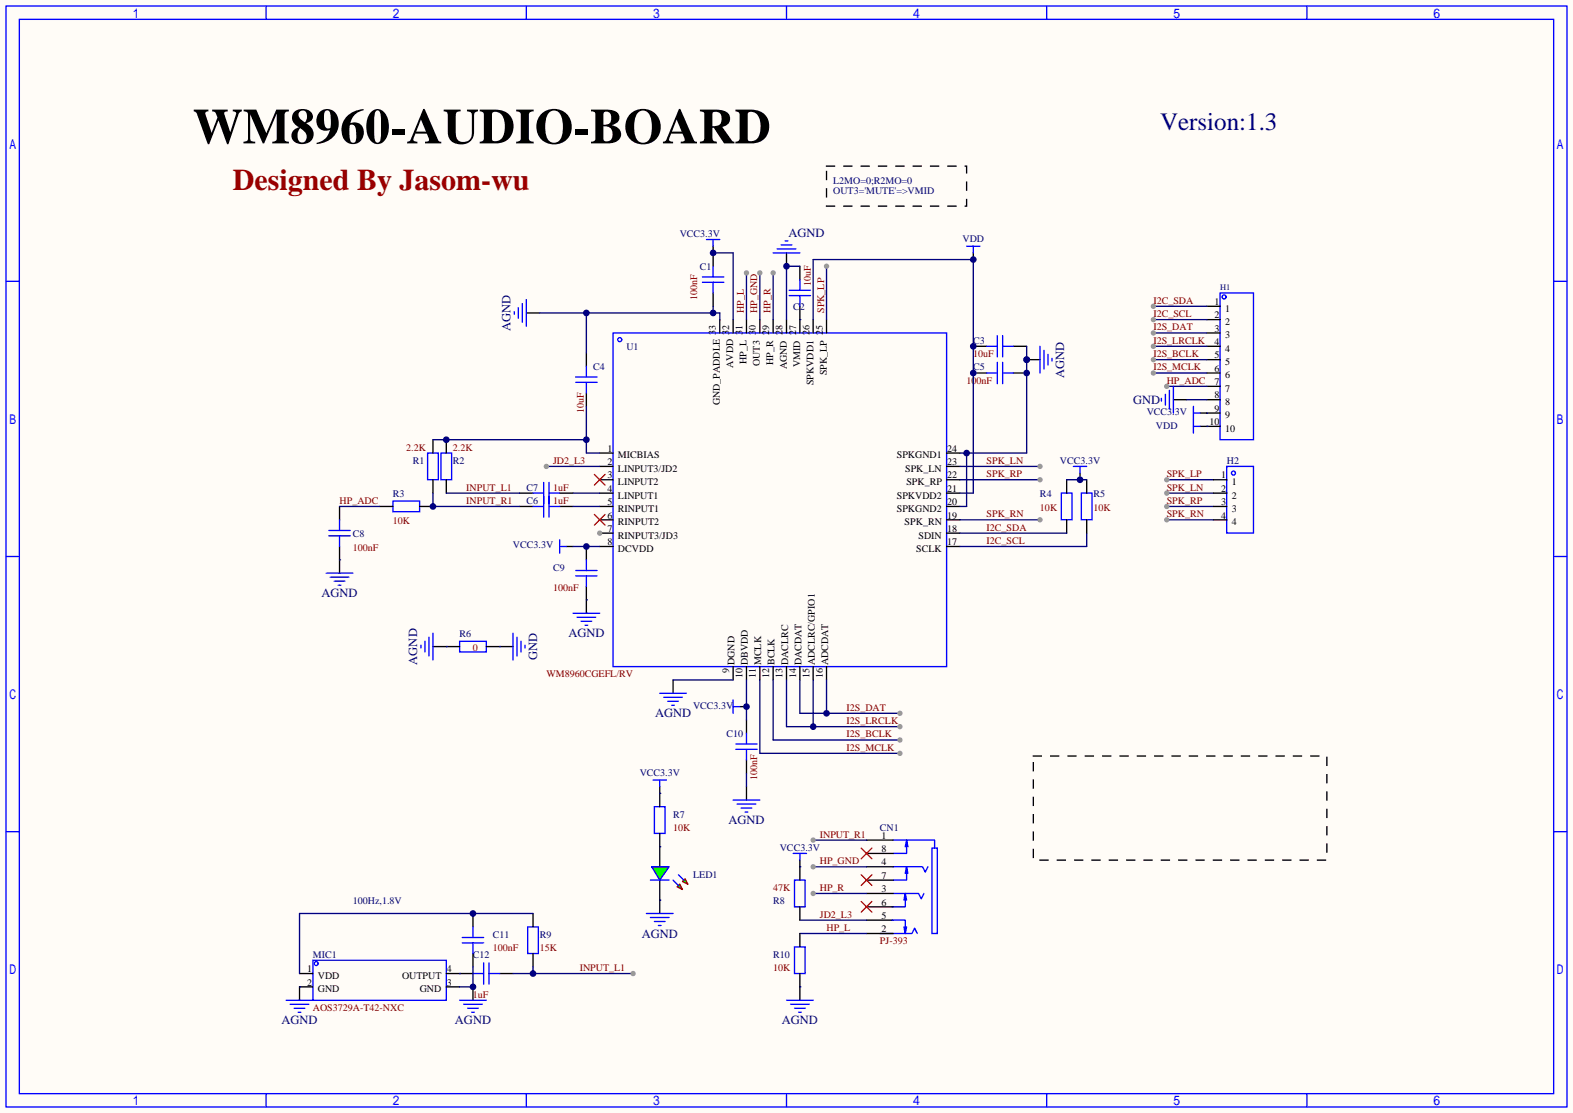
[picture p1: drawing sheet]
<svg xmlns="http://www.w3.org/2000/svg" width="299mm" height="212mm" viewBox="0 0 299 212" stroke-linecap="round" stroke-linejoin="round" font-family="sans-serif">
<path d="M0 0h299.5v211.8h-299.5z" fill="#fffcf7"/>
<g fill="none" stroke="#00f" stroke-width=".25">
<path d="M1.1 1.1h297.2v209.6h-297.2zM3.7 3.7h292.1v204.5h-292.1zM50.7 1.1v2.6M100.2 1.1v2.6M149.7 1.1v2.6M199.3 1.1v2.6M248.8 1.1v2.6M1.1 53.5h2.6M295.8 53.5h2.5M116.7 63.4h63.5v63.5h-63.5zM1.1 105.9h2.6M295.8 105.9h2.5"/>
<path d="M1.1 158.3h2.6M295.8 158.3h2.5M50.7 208.2v2.5M100.2 208.2v2.5M149.7 208.2v2.5M199.3 208.2v2.5M248.8 208.2v2.5"/>
<circle cx="118" cy="64.6" r=".38"/>
</g>
<path d="M114.2 86.2h2.5M114.2 88.8h2.5M114.2 91.3h2.5M114.2 93.9h2.5M114.2 96.4h2.5M114.2 98.9h2.5M114.2 101.5h2.5" fill="none" stroke="#000" stroke-width=".25"/>
<path d="M113.2 90.3l2 2M113.2 97.9l2 2M115.2 90.3l-2 2M115.2 97.9l-2 2" fill="none" stroke="#f00" stroke-width=".25"/>
<circle cx="114.2" cy="101.5" r=".51" fill="#999"/>
<g fill="none" stroke="#000" stroke-width=".25">
<path d="M100.2 59.6h2.5M135.8 46.9v3.8M135.8 55.8v2.5M111.6 67.2v2.5M111.6 74.8v2.5M137 60.8v2.6M139.6 60.8v2.6M142.1 60.8v2.6M144.7 60.8v2.6M147.2 60.8v2.6M149.7 60.8v2.6M152.3 60.8v2.6"/>
<path d="M154.8 60.8v2.6M157.4 60.8v2.6M82.4 83.7v2.5M82.4 91.3v2.6M85 83.7v2.5M85 91.3v2.6M180.2 98.9h2.6M180.2 96.4h2.6M180.2 93.9h2.6M180.2 91.3h2.6M180.2 88.8h2.6M180.2 86.2h2.6"/>
<path d="M114.2 104h2.5M180.2 104h2.6M180.2 101.5h2.6M139.6 126.9v2.5M142.1 126.9v2.5M144.7 126.9v2.5M147.2 126.9v2.5M149.7 126.9v2.5M152.3 126.9v2.5M154.8 126.9v2.5M157.4 126.9v2.5M57 185.3h2.6"/>
<path d="M57 187.8h2.6M85 185.3h2.5M85 187.8h2.5"/>
</g>
<g fill="none" stroke="#00f" stroke-width=".25">
<path d="M97.9 59.3v.5M98.7 58.5v2.1M99.4 57.8v3.5M100.2 57v5.1M133.7 52.7h4.1M133.7 53.7h4.1M135.8 50.7v2M135.8 53.7v2.1M109.6 72.8h4.1M109.6 71.8h4.1M111.6 69.7v2.1M111.6 72.8v2"/>
<path d="M81.4 86.2h2v5.1h-2zM83.9 86.2h2.1v5.1h-2.1zM59.6 182.8h25.4v7.6h-25.4z"/>
<circle cx="60.2" cy="183.4" r=".38"/>
</g>
<path d="M135.8 48.1h3.8v12.7" fill="none" stroke="#000080" stroke-width=".25"/>
<circle cx="135.8" cy="48.1" r=".63" fill="#000080"/>
<path d="M134.5 45.6h2.5M135.8 45.6v1.3" fill="none" stroke="#00f" stroke-width=".25"/>
<path d="M111.6 77.3v8.9h2.6M82.4 83.7h29.2" fill="none" stroke="#000080" stroke-width=".25"/>
<g fill="#000080">
<circle cx="111.6" cy="83.7" r=".63"/>
<circle cx="85" cy="83.7" r=".63"/>
</g>
<path d="M98.9 96.4h2.6M106.6 96.4h2.5M90 173.9v2.5M101.5 173.9v2.5M87.5 185.3h2.5M90 181.5v2.5M95.1 185.3h2.6M101.5 181.5v2.5" fill="none" stroke="#000" stroke-width=".25"/>
<g fill="none" stroke="#00f" stroke-width=".25">
<path d="M101.5 96.4h2M103.5 94.4v4M104.5 96.4h2.1M104.5 94.4v4M88 179.5h4.1M88 178.4h4.1M90 176.4v2M90 179.5v2M100.5 176.4h2v5.1h-2zM90 185.3h2.1M92.1 183.3v4M93.1 185.3h2"/>
<path d="M93.1 183.3v4"/>
</g>
<path d="M82.4 93.9v2.5h16.5M101.5 173.9h-44.5v11.4M87.5 185.3h.1M90 184v3.8h-2.5" fill="none" stroke="#000080" stroke-width=".25"/>
<circle cx="90" cy="173.9" r=".63" fill="#000080"/>
<path d="M157.4 31.6h26.6v7.6h-26.6z" fill="none" stroke="#000" stroke-width=".25" stroke-dasharray="1.5 1.8"/>
<path d="M149.7 48.1v2.6M57 187.8v2.6M90 187.8v2.6" fill="none" stroke="#000" stroke-width=".25"/>
<path d="M147.2 48.1h5.1M148 47.4h3.5M148.7 46.6h2M149.5 45.8h.5M54.5 190.4h5.1M55.2 191.1h3.6M56 191.9h2M56.8 192.7h.5" fill="none" stroke="#00f" stroke-width=".25"/>
<path d="M57 187.8h.1" fill="none" stroke="#000080" stroke-width=".25"/>
<circle cx="90" cy="187.8" r=".63" fill="#000080"/>
<g fill="none" stroke="#00f" stroke-width=".25">
<path d="M150.2 56.3h4.1M150.2 55.2h4.1M152.3 53.2v2M152.3 56.3v2M184 46.9h2.6M185.3 46.9v1.2M187.8 65.9h2.1M187.8 71h2.1M189.9 63.9v4M189.9 69v4M190.9 63.9v4M190.9 69v4"/>
<path d="M190.9 65.9h2M190.9 71h2M109.1 116.7h5.1M109.6 108.6h4.1M109.6 109.6h4.1M109.9 117.5h3.5M110.6 118.2h2M111.4 119h.5M111.6 106.6v2M111.6 109.6v2M87.5 122h5.1v2.1h-5.1zM97.7 120.5v5.1"/>
<path d="M98.4 121.3v3.5M99.2 122v2.1M99.9 122.8v.5M125.6 132h5.1M126.4 132.7h3.5M127.1 133.5h2.1M127.9 134.2h.5M142.1 139.6v2M139.6 152.3h5.1M140.1 142.6h4M140.1 141.6h4M140.3 153h3.6"/>
<path d="M141.1 153.8h2M141.9 154.6h.5M142.1 142.6v2.1M87.5 190.4h5.1M88.3 191.1h3.5M89 191.9h2.1M89.8 192.7h.5"/>
</g>
<g fill="none" stroke="#000" stroke-width=".25">
<path d="M152.3 50.7v2.5M152.3 58.3v2.5M185.3 48.1v1.3M185.3 65.9h2.5M185.3 71h2.5M192.9 65.9h2.6M192.9 71h2.6M111.6 104v2.6M111.6 111.6v5.1M85 123.1h2.5M92.6 123.1h5.1M128.1 129.4v2.6"/>
<path d="M142.1 137v2.6M142.1 144.7v2.5M142.1 149.7v2.6"/>
</g>
<path d="M154.8 60.8v-11.4h30.5v44.5h-2.5M95.1 123.1h.1M128.1 129.4h11.5" fill="none" stroke="#000080" stroke-width=".25"/>
<g fill="#000080">
<circle cx="185.3" cy="65.9" r=".63"/>
<circle cx="185.3" cy="71" r=".63"/>
<circle cx="185.3" cy="49.4" r=".63"/>
</g>
<path d="M195.5 65.9v20.3h-12.7M184 86.2v10.2h-1.2" fill="none" stroke="#000080" stroke-width=".25"/>
<g fill="#000080">
<circle cx="195.5" cy="68.5" r=".63"/>
<circle cx="195.5" cy="71" r=".63"/>
<circle cx="184" cy="86.2" r=".63"/>
</g>
<path d="M195.5 68.5h2.5" fill="none" stroke="#000" stroke-width=".25"/>
<circle cx="195.5" cy="68.5" r=".63" fill="#000080"/>
<path d="M198 65.9v5.1M198.8 66.7v3.5M199.5 67.4v2.1M200.3 68.2v.5" fill="none" stroke="#00f" stroke-width=".25"/>
<path d="M157.4 50.7v10.1" fill="none" stroke="#000080" stroke-width=".25"/>
<circle cx="157.4" cy="50.7" r=".51" fill="#999"/>
<path d="M182.8 88.8h15.2" fill="none" stroke="#000080" stroke-width=".25"/>
<circle cx="198" cy="88.8" r=".51" fill="#999"/>
<path d="M182.8 91.3h15.2" fill="none" stroke="#000080" stroke-width=".25"/>
<circle cx="198" cy="91.3" r=".51" fill="#999"/>
<path d="M206.9 101.5v2.5h-24.1M152.3 129.4v6.4h19M157.4 129.4v6.4" fill="none" stroke="#000080" stroke-width=".25"/>
<circle cx="157.4" cy="135.8" r=".63" fill="#000080"/>
<circle cx="171.3" cy="135.8" r=".51" fill="#999"/>
<path d="M149.7 129.4v8.9h21.6M154.8 129.4v8.9" fill="none" stroke="#000080" stroke-width=".25"/>
<circle cx="154.8" cy="138.3" r=".63" fill="#000080"/>
<circle cx="171.3" cy="138.3" r=".51" fill="#999"/>
<path d="M147.2 129.4v11.4h24.1" fill="none" stroke="#000080" stroke-width=".25"/>
<circle cx="171.3" cy="140.8" r=".51" fill="#999"/>
<path d="M144.7 129.4v14h26.6" fill="none" stroke="#000080" stroke-width=".25"/>
<circle cx="171.3" cy="143.4" r=".51" fill="#999"/>
<path d="M97.7 185.3h22.8M101.5 184v1.3" fill="none" stroke="#000080" stroke-width=".25"/>
<circle cx="101.5" cy="185.3" r=".63" fill="#000080"/>
<circle cx="120.5" cy="185.3" r=".51" fill="#999"/>
<path d="M98.9 93.9h2.6M106.6 93.9h2.5M125.6 161.2v3.8M125.6 167.5v3.8" fill="none" stroke="#000" stroke-width=".25"/>
<path d="M101.5 93.9h2M103.5 91.8v4.1M104.5 93.9h2.1M104.5 91.8v4.1M123.8 167.5h3.6" fill="none" stroke="#00f" stroke-width=".25"/>
<path d="M85 93.9h13.9" fill="none" stroke="#000080" stroke-width=".25"/>
<path d="M196.7 143.9h55.9v19.8h-55.9z" fill="none" stroke="#000" stroke-width=".25" stroke-dasharray="1.5 1.8"/>
<path d="M124.1 165h3.3l-1.8 2.5z" fill="#0f0" stroke="#00f" stroke-width=".25"/>
<g fill="#0f0" stroke="#a10000" stroke-width=".25">
<path d="M129.9 167.8l.5-.5 .5 1z"/>
<path d="M128.9 168.8l.5-.5 .5 1z"/>
</g>
<path d="M74.8 95.4h5.1v2h-5.1zM139.6 133.2v2.6M139.6 134.5h1.2M124.3 148.5h2.6M124.6 153.5h2v5.1h-2zM125.6 148.5v1.2M123.1 173.9h5M123.8 174.6h3.6M124.6 175.4h2M125.3 176.1h.6M128.1 167.5l1.1 1M129.2 166.5l1 1" fill="none" stroke="#00f" stroke-width=".25"/>
<path d="M79.9 96.4h2.5M140.8 134.5h1.3M125.6 149.7v3.8M125.6 158.6v2.6M125.6 171.3v2.6" fill="none" stroke="#000" stroke-width=".25"/>
<path d="M125.6 151h.1M125.6 161.2h.1M125.6 171.3h.1" fill="none" stroke="#000080" stroke-width=".25"/>
<circle cx="82.4" cy="96.4" r=".63" fill="#000080"/>
<path d="M64.6 96.4v2.5M72.3 96.4h2.5M64.6 104v5.1M107.8 104h1.3M82.4 123.1h2.6" fill="none" stroke="#000" stroke-width=".25"/>
<g fill="none" stroke="#00f" stroke-width=".25">
<path d="M64.6 98.9v2.1M62.1 109.1h5.1M62.6 102h4.1M62.6 101h4.1M62.9 109.9h3.5M63.6 110.6h2.1M64.4 111.4h.5M64.6 102v2M106.6 102.7v2.6M106.6 104h1.2M80.1 122.8v.5M80.9 122v2.1"/>
<path d="M81.7 121.3v3.5M82.4 120.5v5.1"/>
</g>
<path d="M64.6 96.4h7.7M64.6 106.6h.1M109.1 104h5.1M111.6 114.2h.1M85 123.1h.1" fill="none" stroke="#000080" stroke-width=".25"/>
<circle cx="111.6" cy="104" r=".63" fill="#000080"/>
<path d="M202.1 93.9h2v5h-2zM205.9 93.9h2v5h-2z" fill="none" stroke="#00f" stroke-width=".25"/>
<path d="M203.1 91.3v2.6M203.1 98.9v2.6M205.6 90v1.3M206.9 91.3v2.6M206.9 98.9v2.6" fill="none" stroke="#000" stroke-width=".25"/>
<path d="M203.1 91.3h3.8" fill="none" stroke="#000080" stroke-width=".25"/>
<circle cx="205.6" cy="91.3" r=".63" fill="#000080"/>
<g fill="none" stroke="#00f" stroke-width=".25">
<path d="M204.3 88.8h2.6M205.6 88.8v1.2M170.1 159.9h7.8v1.5M172.6 159.9l-.3 1.3M167.5 177.7h6.1l.5-1 .5 1M169.8 175.1h2.5v2.6l-.2-1.3M170.1 165h5.5l.5 1 .6-1M170.1 170.1h4.8l.5 1 .5-1M172.1 171.3l.2-1.2v2.5h-2.5M172.3 170.1l.3 1.2M172.6 165l-.3 1.2M172.6 176.4l-.3 1.3"/>
<path d="M172.8 166.2l-.2-1.2v2.5h-2.5M172.8 161.2l-.2-1.3v2.5h-2.5M177.4 161.4h1v16.3h-1z"/>
</g>
<path d="M165 159.9h5.1M165 167.5h5.1M165 165h5.1M165 170.1h5.1M165 172.6h5.1M165 177.7h5.1M165 175.1h5.1M165 162.4h5.1" fill="none" stroke="#000" stroke-width=".25"/>
<path d="M164 166.5l2 2M164 171.6l2 2M164 161.4l2 2M166 166.5l-2 2M166 171.6l-2 2M166 161.4l-2 2" fill="none" stroke="#f00" stroke-width=".25"/>
<path d="M154.8 159.9h10.2" fill="none" stroke="#000080" stroke-width=".25"/>
<circle cx="154.8" cy="159.9" r=".51" fill="#999"/>
<path d="M154.8 170.1h10.2" fill="none" stroke="#000080" stroke-width=".25"/>
<circle cx="154.8" cy="170.1" r=".51" fill="#999"/>
<path d="M152.3 177.7h12.7M154.8 165h10.2" fill="none" stroke="#000080" stroke-width=".25"/>
<circle cx="154.8" cy="165" r=".51" fill="#999"/>
<path d="M222.1 91.3h8.9M152.3 165h.1M152.3 175.1h12.7M152.3 187.8h.1" fill="none" stroke="#000080" stroke-width=".25"/>
<path d="M151 162.4h2.5M151.3 167.5h2v5.1h-2zM152.3 162.4v1.3M149.7 190.4h5.1M150.5 191.1h3.6M151.3 180.2h2v5.1h-2zM151.3 191.9h2M152 192.7h.5" fill="none" stroke="#00f" stroke-width=".25"/>
<path d="M152.3 163.7v3.8M152.3 172.6v2.5M152.3 177.7v2.5M152.3 185.3v5.1" fill="none" stroke="#000" stroke-width=".25"/>
<circle cx="222.1" cy="91.3" r=".51" fill="#999"/>
<path d="M222.1 93.9h8.9" fill="none" stroke="#000080" stroke-width=".25"/>
<circle cx="222.1" cy="93.9" r=".51" fill="#999"/>
<path d="M222.1 96.4h8.9" fill="none" stroke="#000080" stroke-width=".25"/>
<circle cx="222.1" cy="96.4" r=".51" fill="#999"/>
<path d="M222.1 98.9h8.9" fill="none" stroke="#000080" stroke-width=".25"/>
<circle cx="222.1" cy="98.9" r=".51" fill="#999"/>
<g fill="none" stroke="#00f" stroke-width=".25">
<path d="M233.6 88.8h5v12.7h-5z"/>
<circle cx="234.8" cy="90" r=".38"/>
</g>
<path d="M231 91.3h2.6M231 93.9h2.6M231 96.4h2.6M231 98.9h2.6" fill="none" stroke="#000" stroke-width=".25"/>
<path d="M147.2 51.9v8.9" fill="none" stroke="#000080" stroke-width=".25"/>
<circle cx="147.2" cy="51.9" r=".51" fill="#999"/>
<path d="M144.7 51.9v8.9" fill="none" stroke="#000080" stroke-width=".25"/>
<circle cx="144.7" cy="51.9" r=".51" fill="#999"/>
<path d="M142.1 51.9v8.9" fill="none" stroke="#000080" stroke-width=".25"/>
<circle cx="142.1" cy="51.9" r=".51" fill="#999"/>
<path d="M109.1 93.9h5.1M182.8 98.9h15.2M182.8 101.5h20.3" fill="none" stroke="#000080" stroke-width=".25"/>
<circle cx="198" cy="98.9" r=".51" fill="#999"/>
<path d="M142.1 129.4v7.6" fill="none" stroke="#000080" stroke-width=".25"/>
<circle cx="142.1" cy="134.5" r=".63" fill="#000080"/>
<path d="M152.3 50.7h-2.6v10.1M152.3 60.8h.1" fill="none" stroke="#000080" stroke-width=".25"/>
<circle cx="149.7" cy="50.7" r=".63" fill="#000080"/>
<path d="M102.7 59.6h34.3v1.2M111.6 59.6v7.6M135.8 58.3v1.3M109.1 96.4h5.1" fill="none" stroke="#000080" stroke-width=".25"/>
<g fill="#000080">
<circle cx="111.6" cy="59.6" r=".63"/>
<circle cx="135.8" cy="59.6" r=".63"/>
</g>
<g fill="none" stroke="#00f" stroke-width=".25">
<path d="M232.3 55.8h6.3v27.9h-6.3z"/>
<circle cx="233" cy="56.5" r=".38"/>
</g>
<path d="M229.7 58.3h2.6M229.7 60.8h2.6M229.7 63.4h2.6M229.7 65.9h2.6M229.7 68.5h2.6M229.7 71h2.6M229.7 73.5h2.6M229.7 76.1h2.6M229.7 78.6h2.6M229.7 81.2h2.6" fill="none" stroke="#000" stroke-width=".25"/>
<path d="M219.6 58.3h10.1" fill="none" stroke="#000080" stroke-width=".25"/>
<circle cx="219.6" cy="58.3" r=".51" fill="#999"/>
<path d="M219.6 60.8h10.1" fill="none" stroke="#000080" stroke-width=".25"/>
<circle cx="219.6" cy="60.8" r=".51" fill="#999"/>
<path d="M219.6 63.4h10.1" fill="none" stroke="#000080" stroke-width=".25"/>
<circle cx="219.6" cy="63.4" r=".51" fill="#999"/>
<path d="M219.6 65.9h10.1" fill="none" stroke="#000080" stroke-width=".25"/>
<circle cx="219.6" cy="65.9" r=".51" fill="#999"/>
<path d="M219.6 68.5h10.1" fill="none" stroke="#000080" stroke-width=".25"/>
<circle cx="219.6" cy="68.5" r=".51" fill="#999"/>
<path d="M219.6 71h10.1" fill="none" stroke="#000080" stroke-width=".25"/>
<circle cx="219.6" cy="71" r=".51" fill="#999"/>
<path d="M228.5 78.6h1.2M228.5 81.2h1.2" fill="none" stroke="#000" stroke-width=".25"/>
<path d="M227.2 77.3v5.1M227.2 78.6h1.3M227.2 81.2h1.3" fill="none" stroke="#00f" stroke-width=".25"/>
<path d="M222.1 73.5h7.6M229.7 78.6h.1M229.7 81.2h.1" fill="none" stroke="#000080" stroke-width=".25"/>
<circle cx="222.1" cy="73.5" r=".51" fill="#999"/>
<path d="M223.4 76.1h2.5" fill="none" stroke="#000" stroke-width=".25"/>
<path d="M221.1 75.8v.5M221.9 75.1v2M222.6 74.3v3.6M223.4 73.5v5.1" fill="none" stroke="#00f" stroke-width=".25"/>
<path d="M225.9 76.1h3.8M104 88.8h10.2" fill="none" stroke="#000080" stroke-width=".25"/>
<circle cx="104" cy="88.8" r=".51" fill="#999"/>
<path d="M142.1 147.2v2.5" fill="none" stroke="#000080" stroke-width=".25"/>
<text font-size="9.5" x="36.7" y="27.3">WM8960-AUDIO-BOARD</text>
<text font-size="5.7" fill="#900" x="44.3" y="36.2">Designed By Jasom-wu</text>
<text font-size="4.8" fill="#000080" x="220.9" y="24.8">Version:1.3</text>
<g font-size="2.4" fill="#000080">
<text x="150.1" y="45.1">AGND</text>
<text x="97.2" y="63" transform="rotate(-90 97.2 63)">AGND</text>
<text x="202.6" y="71.9" transform="rotate(-90 202.6 71.9)">AGND</text>
<text x="215.7" y="76.9">GND</text>
<text x="61.2" y="113.7">AGND</text>
<text x="102.3" y="125.6" transform="rotate(-90 102.3 125.6)">GND</text>
<text x="108.2" y="121.3">AGND</text>
<text x="79.4" y="126.5" transform="rotate(-90 79.4 126.5)">AGND</text>
<text x="124.7" y="136.6">AGND</text>
<text x="138.7" y="156.9">AGND</text>
<text x="122.2" y="178.5">AGND</text>
<text x="53.6" y="195">AGND</text>
<text x="86.6" y="195">AGND</text>
<text x="148.8" y="195">AGND</text>
</g>
<g font-size="1.9" fill="#000080">
<text x="158.6" y="35">L2MO=0;R2MO=0</text>
<text x="158.6" y="37">OUT3='MUTE'=&gt;VMID</text>
<text x="129.4" y="45.1">VCC3.3V</text>
<text x="183.2" y="46.1">VDD</text>
<text x="133.2" y="51.5">C1</text>
<text x="151" y="59.1">C2</text>
<text x="185.3" y="65.4">C3</text>
<text x="112.9" y="70.5">C4</text>
<text x="119.3" y="66.7">U1</text>
<text x="185.3" y="70.5">C5</text>
<text x="218.3" y="78.9">VCC3.3V</text>
<text x="220.1" y="81.7">VDD</text>
<text x="78.6" y="88.3">R1</text>
<text x="86.2" y="88.3">R2</text>
<text x="201.8" y="88.3">VCC3.3V</text>
<text x="233.6" y="88.3">H2</text>
<text x="74.8" y="94.6">R3</text>
<text x="100.2" y="95.9">C6</text>
<text x="100.2" y="93.4">C7</text>
<text x="198" y="94.6">R4</text>
<text x="208.2" y="94.6">R5</text>
<text x="67.2" y="102.3">C8</text>
<text x="97.7" y="104.3">VCC3.3V</text>
<text x="105.3" y="108.6">C9</text>
<text x="87.5" y="121.3">R6</text>
<text x="131.9" y="135">VCC3.3V</text>
<text x="138.3" y="140.4">C10</text>
<text x="121.8" y="147.7">VCC3.3V</text>
<text x="128.1" y="155.6">R7</text>
<text x="148.5" y="162">VCC3.3V</text>
<text x="167.5" y="158.1">CN1</text>
<text x="132" y="167">LED1</text>
<text x="67.2" y="172.1">100Hz,1.8V</text>
<text x="147.2" y="172.1">R8</text>
<text x="93.9" y="178.5">C11</text>
<text x="102.7" y="178.5">R9</text>
<text x="59.6" y="182.3">MIC1</text>
<text x="90" y="182.3">C12</text>
<text x="147.2" y="182.3">R10</text>
</g>
<g font-size="1.9" fill="#800000">
<text x="132.7" y="57" transform="rotate(-90 132.7 57)">100nF</text>
<text x="141.6" y="59.6" transform="rotate(-90 141.6 59.6)">HP_L</text>
<text x="144.2" y="59.6" transform="rotate(-90 144.2 59.6)">HP_GND</text>
<text x="146.7" y="59.6" transform="rotate(-90 146.7 59.6)">HP_R</text>
<text x="154.3" y="54.5" transform="rotate(-90 154.3 54.5)">10uF</text>
<text x="156.9" y="59.6" transform="rotate(-90 156.9 59.6)">SPK_LP</text>
<text x="219.6" y="57.8">I2C_SDA</text>
<text x="219.6" y="60.4">I2C_SCL</text>
<text x="219.6" y="62.9">I2S_DAT</text>
<text x="219.6" y="65.4">I2S_LRCLK</text>
<text x="185.3" y="68">10uF</text>
<text x="219.6" y="68">I2S_BCLK</text>
<text x="219.6" y="70.5">I2S_MCLK</text>
<text x="184" y="73.1">100nF</text>
<text x="222.1" y="73.1">HP_ADC</text>
<text x="111.2" y="78.6" transform="rotate(-90 111.2 78.6)">10uF</text>
<text x="77.3" y="85.8">2.2K</text>
<text x="86.2" y="85.8">2.2K</text>
<text x="105.3" y="88.3">JD2_L3</text>
<text x="187.8" y="88.3">SPK_LN</text>
<text x="64.6" y="95.9">HP_ADC</text>
<text x="88.8" y="95.9">INPUT_R1</text>
<text x="88.8" y="93.4">INPUT_L1</text>
<text x="105.3" y="95.9">1uF</text>
<text x="105.3" y="93.4">1uF</text>
<text x="187.8" y="90.8">SPK_RP</text>
<text x="222.1" y="90.8">SPK_LP</text>
<text x="222.1" y="93.4">SPK_LN</text>
<text x="222.1" y="95.9">SPK_RP</text>
<text x="74.8" y="99.7">10K</text>
<text x="187.8" y="101">I2C_SDA</text>
<text x="187.8" y="98.5">SPK_RN</text>
<text x="198" y="97.2">10K</text>
<text x="208.2" y="97.2">10K</text>
<text x="222.1" y="98.5">SPK_RN</text>
<text x="67.2" y="104.8">100nF</text>
<text x="187.8" y="103.5">I2C_SCL</text>
<text x="105.3" y="112.4">100nF</text>
<text x="90" y="123.9">0</text>
<text x="104" y="128.9">WM8960CGEFL/RV</text>
<text x="161.2" y="135.3">I2S_DAT</text>
<text x="161.2" y="137.8">I2S_LRCLK</text>
<text x="161.2" y="140.4">I2S_BCLK</text>
<text x="161.2" y="142.9">I2S_MCLK</text>
<text x="144.2" y="148.5" transform="rotate(-90 144.2 148.5)">100nF</text>
<text x="128.1" y="158.1">10K</text>
<text x="156.1" y="159.4">INPUT_R1</text>
<text x="156.1" y="164.5">HP_GND</text>
<text x="147.2" y="169.6">47K</text>
<text x="156.1" y="169.6">HP_R</text>
<text x="156.1" y="174.7">JD2_L3</text>
<text x="157.4" y="177.2">HP_L</text>
<text x="167.5" y="179.7">PJ-393</text>
<text x="93.9" y="181">100nF</text>
<text x="102.7" y="181">15K</text>
<text x="110.4" y="184.8">INPUT_L1</text>
<text x="147.2" y="184.8">10K</text>
<text x="90" y="189.9">1uF</text>
<text x="59.6" y="192.4">AOS3729A-T42-NXC</text>
</g>
<g font-size="1.9">
<text x="231.2" y="58">1</text>
<text x="233.2" y="59.3">1</text>
<text x="136.3" y="63.7" transform="rotate(-90 136.3 63.7)">33</text>
<text x="138.8" y="63.7" transform="rotate(-90 138.8 63.7)">32</text>
<text x="141.4" y="63.7" transform="rotate(-90 141.4 63.7)">31</text>
<text x="143.9" y="63.7" transform="rotate(-90 143.9 63.7)">30</text>
<text x="146.5" y="63.7" transform="rotate(-90 146.5 63.7)">29</text>
<text x="149" y="63.7" transform="rotate(-90 149 63.7)">28</text>
<text x="151.5" y="63.7" transform="rotate(-90 151.5 63.7)">27</text>
<text x="154.1" y="63.7" transform="rotate(-90 154.1 63.7)">26</text>
<text x="156.6" y="63.7" transform="rotate(-90 156.6 63.7)">25</text>
<text x="231.2" y="60.6">2</text>
<text x="231.2" y="63.1">3</text>
<text x="231.2" y="65.7">4</text>
<text x="233.2" y="61.9">2</text>
<text x="233.2" y="64.4">3</text>
<text x="139.6" y="70" transform="rotate(-90 139.6 70)">AVDD</text>
<text x="142.1" y="69.3" transform="rotate(-90 142.1 69.3)">HP_L</text>
<text x="144.7" y="69.7" transform="rotate(-90 144.7 69.7)">OUT3</text>
<text x="147.2" y="69.4" transform="rotate(-90 147.2 69.4)">HP_R</text>
<text x="149.8" y="70.3" transform="rotate(-90 149.8 70.3)">AGND</text>
<text x="152.3" y="69.9" transform="rotate(-90 152.3 69.9)">VMID</text>
<text x="157.4" y="71.4" transform="rotate(-90 157.4 71.4)">SPK_LP</text>
<text x="231.2" y="68.2">5</text>
<text x="231.2" y="70.7">6</text>
<text x="233.2" y="66.9">4</text>
<text x="233.2" y="69.5">5</text>
<text x="137.1" y="77.2" transform="rotate(-90 137.1 77.2)">GND_PADDLE</text>
<text x="154.8" y="73.3" transform="rotate(-90 154.8 73.3)">SPKVDD1</text>
<text x="231.2" y="73.3">7</text>
<text x="231.2" y="75.8">8</text>
<text x="233.2" y="72">6</text>
<text x="233.2" y="74.6">7</text>
<text x="233.2" y="77.1">8</text>
<text x="230.3" y="80.9">10</text>
<text x="231.2" y="78.4">9</text>
<text x="233.2" y="79.6">9</text>
<text x="233.2" y="82.2">10</text>
<text x="115.6" y="86">1</text>
<text x="115.6" y="88.5">2</text>
<text x="117.7" y="87.3">MICBIAS</text>
<text x="117.7" y="89.8">LINPUT3/JD2</text>
<text x="170.7" y="87.3">SPKGND1</text>
<text x="172.3" y="89.8">SPK_LN</text>
<text x="180.3" y="88.5">23</text>
<text x="180.3" y="86">24</text>
<text x="115.6" y="91.1">3</text>
<text x="115.6" y="93.6">4</text>
<text x="117.7" y="92.3">LINPUT2</text>
<text x="117.7" y="94.9">LINPUT1</text>
<text x="170.7" y="94.9">SPKVDD2</text>
<text x="172.5" y="92.3">SPK_RP</text>
<text x="180.3" y="93.6">21</text>
<text x="180.3" y="91.1">22</text>
<text x="232.5" y="91.1">1</text>
<text x="232.5" y="93.6">2</text>
<text x="234.5" y="92.3">1</text>
<text x="234.5" y="94.9">2</text>
<text x="115.6" y="96.1">5</text>
<text x="115.6" y="98.7">6</text>
<text x="115.6" y="101.2">7</text>
<text x="117.7" y="97.4">RINPUT1</text>
<text x="117.7" y="100">RINPUT2</text>
<text x="170.7" y="97.4">SPKGND2</text>
<text x="172.2" y="100">SPK_RN</text>
<text x="180.3" y="101.2">18</text>
<text x="180.3" y="98.7">19</text>
<text x="180.3" y="96.1">20</text>
<text x="232.5" y="96.1">3</text>
<text x="232.5" y="98.7">4</text>
<text x="234.5" y="97.4">3</text>
<text x="234.5" y="100">4</text>
<text x="115.6" y="103.8">8</text>
<text x="117.7" y="102.5">RINPUT3/JD3</text>
<text x="117.7" y="105">DCVDD</text>
<text x="174.4" y="105">SCLK</text>
<text x="174.9" y="102.5">SDIN</text>
<text x="180.3" y="103.8">17</text>
<text x="138.8" y="128.2" transform="rotate(-90 138.8 128.2)">9</text>
<text x="139.9" y="126.6" transform="rotate(-90 139.9 126.6)">DGND</text>
<text x="141.4" y="129.1" transform="rotate(-90 141.4 129.1)">10</text>
<text x="142.4" y="126.6" transform="rotate(-90 142.4 126.6)">DBVDD</text>
<text x="143.9" y="129.1" transform="rotate(-90 143.9 129.1)">11</text>
<text x="144.9" y="126.6" transform="rotate(-90 144.9 126.6)">MCLK</text>
<text x="146.5" y="129.1" transform="rotate(-90 146.5 129.1)">12</text>
<text x="147.5" y="126.6" transform="rotate(-90 147.5 126.6)">BCLK</text>
<text x="149" y="129.1" transform="rotate(-90 149 129.1)">13</text>
<text x="150" y="126.6" transform="rotate(-90 150 126.6)">DACLRC</text>
<text x="151.5" y="129.1" transform="rotate(-90 151.5 129.1)">14</text>
<text x="152.6" y="126.6" transform="rotate(-90 152.6 126.6)">DACDAT</text>
<text x="154.1" y="129.1" transform="rotate(-90 154.1 129.1)">15</text>
<text x="155.1" y="126.6" transform="rotate(-90 155.1 126.6)">ADCLRC/GPIO1</text>
<text x="156.6" y="129.1" transform="rotate(-90 156.6 129.1)">16</text>
<text x="157.6" y="126.6" transform="rotate(-90 157.6 126.6)">ADCDAT</text>
<text x="167.8" y="159.6">1</text>
<text x="167.8" y="167.3">7</text>
<text x="167.8" y="164.7">4</text>
<text x="167.8" y="162.2">8</text>
<text x="167.8" y="169.8">3</text>
<text x="167.8" y="172.3">6</text>
<text x="167.8" y="177.4">2</text>
<text x="167.8" y="174.9">5</text>
<text x="58.5" y="185">1</text>
<text x="85.1" y="185">4</text>
<text x="58.5" y="187.6">2</text>
<text x="60.5" y="186.3">VDD</text>
<text x="60.5" y="188.9">GND</text>
<text x="76.5" y="186.3">OUTPUT</text>
<text x="79.9" y="188.9">GND</text>
<text x="85.1" y="187.6">3</text>
</g>
<text font-size="1.6" fill="#000080" x="232.3" y="55.3">H1</text>
</svg>
